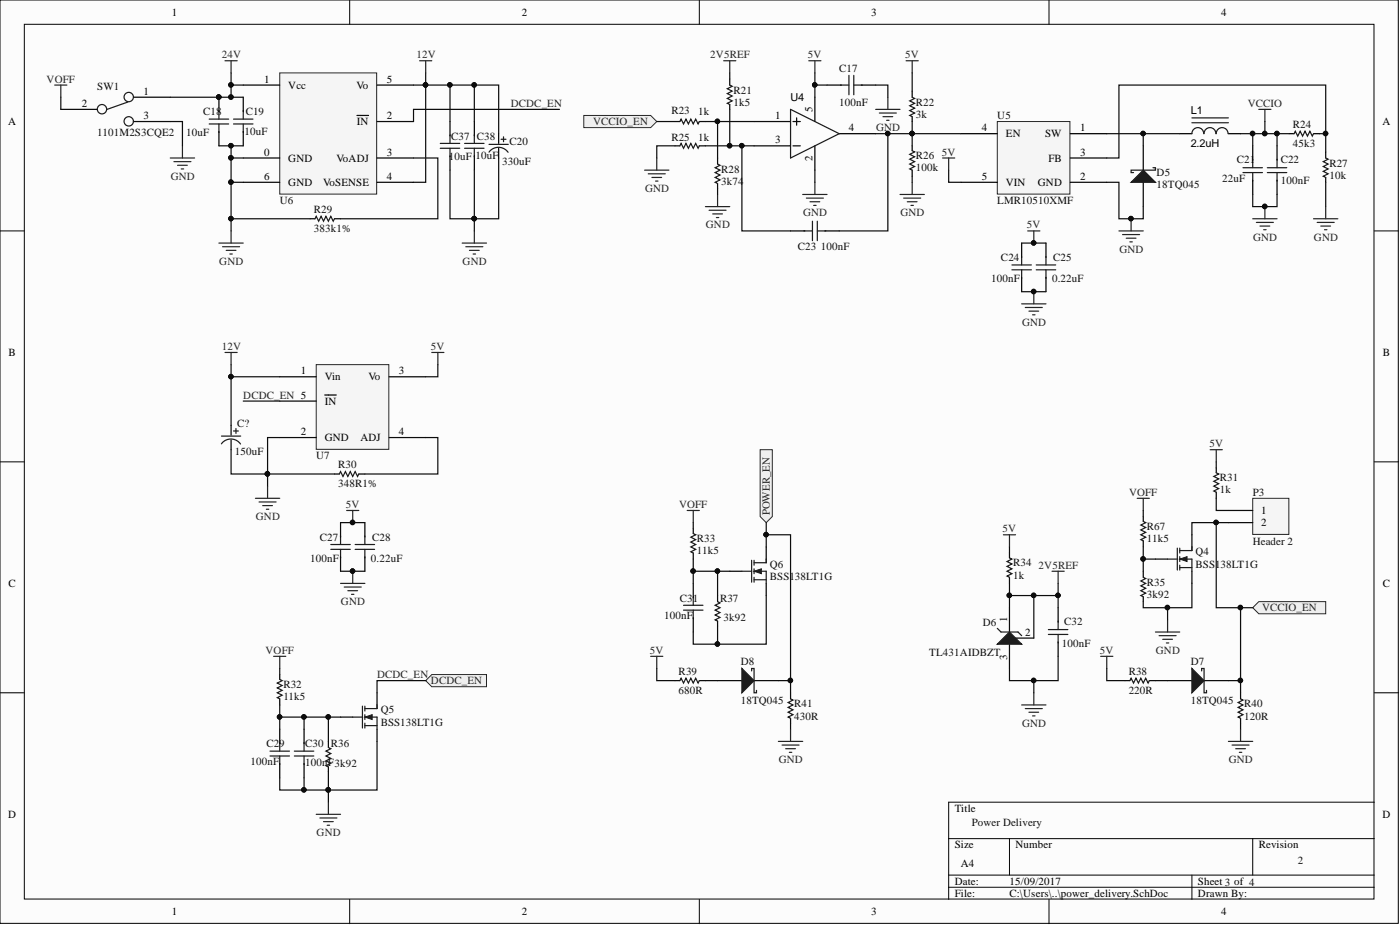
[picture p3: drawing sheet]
<svg xmlns="http://www.w3.org/2000/svg" width="292mm" height="193mm" viewBox="0 0 292 193" stroke-linecap="round" stroke-linejoin="round" font-family="sans-serif">
<g fill="#fcfcfc" stroke="#000" stroke-width=".21">
<path d="M0 0h291.7v192.6h-291.7z"/>
<path d="M5.1 5.1h281.6v182.5h-281.6z"/>
</g>
<g fill="none" stroke="#000" stroke-width=".21">
<path d="M73 0v5.1M145.9 0v5.1M218.9 0v5.1M0 48.2h5.1M286.7 48.2h5.1M0 96.4h5.1M286.7 96.4h5.1M0 144.5h5.1M286.7 144.5h5.1M197.9 175h88.8M210.6 175v7.6M261.4 175v7.6"/>
<path d="M286.7 167.3h-88.8v20.3M73 187.6v5.1M145.9 187.6v5.1M197.9 182.6h88.8M197.9 185.1h88.8M218.9 187.6v5.1M248.7 182.6v5"/>
</g>
<path d="M58.4 15.2h20.2v25.3h-20.2z" fill="#f5f5f5" stroke="#262626" stroke-width=".21"/>
<path d="M50.8 17.7h7.6M78.7 17.7h7.6M50.8 33h7.6M50.8 38h7.6M74.5 24.1h2.4M78.7 33h7.6M78.7 25.4h7.6M78.7 38h7.6" fill="none" stroke="#000" stroke-width=".25"/>
<path d="M66 76.1h15.1v17.6h-15.1z" fill="#f5f5f5" stroke="#262626" stroke-width=".21"/>
<g fill="none" stroke="#000" stroke-width=".25">
<path d="M152.3 16.5v1.2M172.6 17.7h3M179.7 17.7h3M190.3 19v1.3M140.8 30.4h1.1M140.8 25.4h1.1M145.9 30.4h1.3M145.9 25.4h1.3M149.7 33v1.2M149.7 38.3v1M152.3 21.8v1M157.3 30.4h7.6"/>
<path d="M157.3 25.4h7.6M165.5 30.4h1.5M165.5 25.4h1.5M166.2 24.6v1.5M170 20.3v5.1M170 30.4v5.1M175.1 27.9h7.6M190.3 24.3v1.1M190.3 30.4v1M190.3 35.5v1.3M164.9 48.2h3M172.1 48.2h3"/>
<path d="M58.4 78.6h7.6M81.2 78.6h7.6M58.4 91.3h7.6M58.4 83.7h7.6M67.8 82.4h2.4M69.8 98.9h1M74.9 98.9h1.2M81.2 91.3h7.6"/>
</g>
<g fill="none" stroke="#262626" stroke-width=".25">
<path d="M46.9 12.7h2.6M48.2 12.7v2.5M87.5 12.7h2.6M88.8 12.7v2.5M151 12.7h2.5M152.3 12.7v2.5M168.7 12.7h2.6M170 12.7v2.5M189.1 12.7h2.5M190.3 12.7v2.5M134.5 35.5h5.1M135.3 36.3h3.5"/>
<path d="M136 37h2M136.8 37.8h.5M137 33v2.5M170 38v2.6M182.7 22.8h5.1M183.5 23.6h3.5M184.2 24.3h2.1M185 25.1h.5M185.2 20.3v2.5M190.3 38v2.6M45.7 50.7h5.1M46.4 51.5h3.6"/>
<path d="M47.2 52.2h2M48 53h.5M48.2 48.2v2.5M147.2 43.1h5.1M147.9 43.9h3.6M148.7 44.6h2M149.5 45.4h.5M149.7 40.6v2.5M167.5 40.6h5.1M168.2 41.3h3.6M169 42.1h2M169.8 42.8h.5"/>
<path d="M187.8 40.6h5.1M188.5 41.3h3.6M189.3 42.1h2M190.1 42.8h.5M46.9 73.5h2.6M48.2 73.5v2.6M90.1 73.5h2.5M91.4 73.5v2.6M53.3 104h5.1M54.1 104.7h3.5M54.8 105.5h2M55.6 106.2h.5"/>
<path d="M55.8 101.4v2.6"/>
</g>
<g fill="none" stroke="#1c1c1c" stroke-width=".25">
<path d="M152.3 17.7l.5 .3-1.1 .5 1.1 .5-1.1 .5 1.1 .5-1.1 .5 1.1 .5-1.1 .6 .6 .2M175.3 17.7h1.8M177.1 15.7v4.1M178.1 15.7v4.1M178.1 17.7h1.8M141.9 25.4l.2-.6 .5 1.1 .5-1.1 .5 1.1 .5-1.1 .5 1.1 .6-1.1 .5 1.1 .2-.5M141.9 30.4l.2-.5 .5 1 .5-1 .5 1 .5-1 .5 1 .6-1 .5 1 .2-.5M149.7 34.2l.5 .3-1 .5 1 .5-1 .5 1 .5-1 .5 1 .5-1 .5 .5 .3M164.9 22.8l10.2 5.1-10.2 5.1zM190.3 20.3l.5 .2-1 .5 1 .6-1 .5 1 .5-1 .5 1 .5-1 .5 .5 .2M190.3 31.4l.5 .3-1 .5 1 .5-1 .5 1 .5-1 .5 1 .5-1 .5 .5 .3M167.7 48.2h1.8"/>
<path d="M169.5 46.1v4.1M170.5 46.1v4.1M170.5 48.2h1.8M70.8 98.9l.3-.5 .5 1 .5-1 .5 1 .5-1 .5 1 .5-1 .5 1 .3-.5"/>
</g>
<path d="M208.1 25.4h15.1v15.1h-15.1z" fill="#f5f5f5" stroke="#262626" stroke-width=".21"/>
<g fill="none" stroke="#000" stroke-width=".25">
<path d="M200.5 27.9h7.6M200.5 38h7.6M223.3 27.9h7.6M223.3 38h7.6M223.3 33h7.6M238.5 30.4v5.1M238.5 38v5.1M246.1 27.9h2.6M256.3 27.9h2.5M213.2 50.7v3M213.2 57.9v3M218.2 50.7v3"/>
<path d="M218.2 57.9v3"/>
</g>
<g fill="none" stroke="#1c1c1c" stroke-width=".25">
<path d="M248.7 25.6h7.6M248.7 24.6h7.6M251.1 27.9a1.23 1.23 0 0 0-1.2-1.3 1.23 1.23 0 0 0-1.2 1.3M253.7 27.9a1.23 1.23 0 0 0-1.2-1.3 1.23 1.23 0 0 0-1.3 1.3M256.2 27.9a1.23 1.23 0 0 0-1.2-1.3 1.23 1.23 0 0 0-1.2 1.3M211.1 55.3h4.1M211.1 56.3h4.1M213.2 53.5v1.8M213.2 56.3v1.8M216.2 55.3h4.1M216.2 56.3h4.1M218.2 53.5v1.8"/>
<path d="M218.2 56.3v1.8"/>
</g>
<path d="M196.7 33h2.5M197.9 33v2.5M214.4 48.2h2.6M215.7 48.2v2.5M213.2 63.4h5M213.9 64.1h3.6M214.7 64.9h2M215.4 65.7h.5M215.7 60.9v2.5" fill="none" stroke="#262626" stroke-width=".25"/>
<g fill="#0e0e0e" stroke="#0e0e0e" stroke-width=".21">
<circle cx="215.7" cy="60.8" r=".47"/>
<circle cx="215.7" cy="50.7" r=".47"/>
</g>
<path d="M236 38l2.5-2.5 2.6 2.5z" fill="#1c1c1c"/>
<g fill="none" stroke="#1c1c1c" stroke-width=".25">
<path d="M236 38l2.5-2.5 2.6 2.5zM240.6 35h.5v.5h-5.1v.5h.5M259.3 35h4.1M259.3 36h4.1M261.4 33.2v1.8M261.4 36v1.8M264.4 35h4.1M264.4 36h4.1M266.4 33.2v1.8M266.4 36v1.8M270 27.9l.3-.5 .5 1 .5-1 .5 1 .5-1 .5 1 .5-1 .5 1 .3-.5M276.6 33l.5 .2-1 .5 1 .5-1 .5 1 .5-1 .6 1 .5-1 .5 .5 .2"/>
<path d="M69 113.6h4.1M69 114.6h4.1M71.1 111.8v1.8M71.1 114.6v1.8M74.1 113.6h4.1M74.1 114.6h4.1M76.1 111.8v1.8M76.1 114.6v1.8M56.3 156.7h4.1M56.3 157.7h4.1M58.4 154.9v1.8M58.4 157.7v1.8"/>
<path d="M61.4 156.7h4.1M61.4 157.7h4.1M63.4 154.9v1.8M63.4 157.7v1.8M68.5 155.9l.5 .3-1 .5 1 .5-1 .5 1 .5-1 .5 1 .5-1 .5 .5 .3M73.6 149.6h2M75.6 147.3v4.6M76.1 147.3v1M76.1 149.1v1M76.1 150.9v1M76.1 147.8h2.6M76.1 149.6h2.6v2.5"/>
<path d="M76.1 151.4h2.6"/>
</g>
<g fill="none" stroke="#262626" stroke-width=".25">
<path d="M262.6 22.8h2.6M263.9 22.8v2.6M233.5 48.2h5M234.2 48.9h3.6M235 49.7h2M235.7 50.5h.5M236 45.6v2.6M261.4 45.6h5M262.1 46.4h3.6M262.9 47.2h2M263.7 47.9h.5M263.9 43.1v2.5"/>
<path d="M274.1 45.6h5M274.8 46.4h3.6M275.6 47.2h2M276.3 47.9h.6M276.6 43.1v2.5M72.3 106.5h2.6M73.6 106.5v2.5M73.6 119.2v2.5M71.1 121.7h5M71.8 122.5h3.6M72.6 123.2h2M73.3 124h.5"/>
</g>
<g fill="#0e0e0e" stroke="#0e0e0e" stroke-width=".21">
<circle cx="236" cy="45.6" r=".47"/>
<circle cx="263.9" cy="43.1" r=".47"/>
<circle cx="73.6" cy="119.1" r=".47"/>
<circle cx="73.6" cy="109" r=".47"/>
</g>
<g fill="none" stroke="#000" stroke-width=".25">
<path d="M261.4 30.4v3M261.4 37.6v3M266.4 30.4v3M266.4 37.6v3M269 27.9h1M274.1 27.9h1.2M276.6 31.7v1.3M276.6 37v1M71.1 109v3M71.1 116.2v3M76.1 109v3M76.1 116.2v3"/>
<path d="M58.4 152.1v3M58.4 159.3v3M63.4 152.1v3M63.4 159.3v3M68.5 154.7v1.2M68.5 160v1M71.1 149.6h2.5M78.7 144.5v2.6M78.7 152.1v2.6"/>
</g>
<path d="M76.1 149.6l1.6-.5v1z" fill="#1c1c1c"/>
<path d="M76.1 149.6l1.6-.5v1z" fill="none" stroke="#1c1c1c" stroke-width=".21"/>
<g fill="none" stroke="#1c1c1c" stroke-width=".25">
<path d="M144.6 111.3l.6 .3-1.1 .5 1.1 .5-1.1 .5 1.1 .5-1.1 .5 1.1 .5-1.1 .5 .5 .3M154.8 119.2h2M156.8 116.9v4.6M157.3 117.4h2.6M157.3 119.2h2.6v2.5M157.3 116.9v1M157.3 118.7v1M142.6 126.3h4.1M142.6 127.3h4.1M144.6 124.5v1.8M144.6 127.3v1.8M157.3 120.9h2.6"/>
<path d="M157.3 120.4v1.1M58.4 141.7l.5 .3-1 .5 1 .5-1 .5 1 .5-1 .5 1 .5-1 .5 .5 .3M78.7 147.1v.7"/>
</g>
<path d="M144.6 110.3v1M144.6 115.4v1.2M152.3 119.2h2.5M159.9 114.1v2.5M144.6 121.7v3M144.6 128.9v2.9M159.9 121.7v2.5M58.4 140.7v1M58.4 145.8v1.3" fill="none" stroke="#000" stroke-width=".25"/>
<path d="M143.4 106.5h2.5M144.6 106.5v2.5M57.1 136.9h2.5M58.4 136.9v2.6M66 169.9h5.1M66.7 170.6h3.6M67.5 171.4h2M68.3 172.2h.5M68.5 167.3v2.6" fill="none" stroke="#262626" stroke-width=".25"/>
<path d="M157.3 119.2l1.6-.5v1z" fill="#1c1c1c"/>
<path d="M157.3 119.2l1.6-.5v1z" fill="none" stroke="#1c1c1c" stroke-width=".21"/>
<path d="M159.9 116.6v.8M149.7 125.5l.5 .3-1 .5 1 .5-1 .5 1 .5-1 .5 1 .5-1 .5 .5 .3" fill="none" stroke="#1c1c1c" stroke-width=".25"/>
<path d="M149.7 124.2v1.3M149.7 129.6v1M149.7 142h5.1M157.3 142h5.1" fill="none" stroke="#000" stroke-width=".25"/>
<path d="M154.8 139.5l2.5 2.5-2.5 2.5z" fill="#1c1c1c"/>
<path d="M154.8 139.5l2.5 2.5-2.5 2.5zM156.8 140v-.5h.5v5h.5v-.5M208.8 131.8h3.6M141.9 142l.2-.5 .5 1 .5-1 .5 1 .5-1 .5 1 .6-1 .5 1 .2-.5M164.9 145.8l.6 .2-1.1 .6 1.1 .5-1.1 .5 1.1 .5-1.1 .5 1.1 .5-1.1 .5 .5 .3" fill="none" stroke="#1c1c1c" stroke-width=".25"/>
<path d="M210.6 126.8v5M210.6 134.4v5.1M211.9 133.1h3.8M140.8 142h1.1M145.9 142h1.3M164.9 144.5v1.3M164.9 149.9v1" fill="none" stroke="#000" stroke-width=".25"/>
<path d="M135.8 136.9h2.5M137 136.9v2.6M162.4 154.7h5.1M163.2 155.4h3.5M163.9 156.2h2.1M164.7 157h.5M164.9 152.1v2.6" fill="none" stroke="#262626" stroke-width=".25"/>
<path d="M208.1 134.4l2.5-2.6 2.6 2.6z" fill="#1c1c1c"/>
<g fill="none" stroke="#1c1c1c" stroke-width=".25">
<path d="M210.6 116.4l.5 .2-1 .5 1 .5-1 .6 1 .5-1 .5 1 .5-1 .5 .5 .2M243.6 116.6h2M245.6 114.4v4.5M246.1 114.9h2.6M246.1 116.6h2.6v2.6M246.1 118.4h2.6M246.1 114.4v1M246.1 116.1v1M246.1 117.9v1M208.1 134.4l2.5-2.6 2.6 2.6zM208.1 131.1l.7 .7M212.4 131.8l.8 .8"/>
<path d="M218.7 131.3h4.1M218.7 132.4h4.1M220.8 129.6v1.7M220.8 132.4v1.7"/>
</g>
<path d="M210.6 115.4v1M241.1 116.6h2.5M248.7 111.6v2.5M248.7 119.2v2.5M210.6 120.4v1.3M220.8 126.8v3M220.8 133.9v3" fill="none" stroke="#000" stroke-width=".25"/>
<path d="M209.4 111.6h2.5M210.6 111.6v2.5M219.5 119.2h2.5M220.8 119.2v2.5M213.2 147.1h5M213.9 147.8h3.6M214.7 148.6h2M215.4 149.3h.5M215.7 144.5v2.6" fill="none" stroke="#262626" stroke-width=".25"/>
<path d="M246.1 116.6l1.6-.5v1z" fill="#1c1c1c"/>
<path d="M246.1 116.6l1.6-.5v1z" fill="none" stroke="#1c1c1c" stroke-width=".21"/>
<path d="M248.7 114.1v.8M238.5 120.4l.5 .3-1 .5 1 .5-1 .5 1 .5-1 .5 1 .5-1 .5 .5 .3" fill="none" stroke="#1c1c1c" stroke-width=".25"/>
<path d="M238.5 119.2v1.2M238.5 124.5v1" fill="none" stroke="#000" stroke-width=".25"/>
<path d="M261.4 104h7.5v7.5h-7.5z" fill="#f5f5f5" stroke="#262626" stroke-width=".21"/>
<path d="M253.8 97.6v1M253.8 102.7v1.3M256.3 106.5h5.1M256.3 109h5.1M243.6 142h5.1M251.2 142h5.1" fill="none" stroke="#000" stroke-width=".25"/>
<path d="M253.8 98.6l.5 .3-1 .5 1 .5-1 .5 1 .5-1 .5 1 .5-1 .5 .5 .3" fill="none" stroke="#1c1c1c" stroke-width=".25"/>
<path d="M248.7 139.5l2.5 2.5-2.5 2.5z" fill="#1c1c1c"/>
<path d="M248.7 139.5l2.5 2.5-2.5 2.5zM250.7 140v-.5h.5v5h.5v-.5M235.7 142l.3-.5 .5 1 .5-1 .5 1 .5-1 .5 1 .5-1 .5 1 .3-.5M258.8 145.8l.5 .2-1 .6 1 .5-1 .5 1 .5-1 .5 1 .5-1 .5 .5 .3" fill="none" stroke="#1c1c1c" stroke-width=".25"/>
<path d="M234.7 142h1M239.8 142h1.3M258.8 144.5v1.3M258.8 149.9v1" fill="none" stroke="#000" stroke-width=".25"/>
<path d="M229.7 136.9h2.5M230.9 136.9v2.6M241.1 131.8h5M241.8 132.6h3.6M242.6 133.4h2M243.4 134.1h.5M243.6 129.3v2.5M256.3 154.7h5.1M257.1 155.4h3.5M257.8 156.2h2M258.6 157h.5M258.8 152.1v2.6" fill="none" stroke="#262626" stroke-width=".25"/>
<path d="M261.4 126.8l1.2-1.3h14v2.5h-14z" fill-rule="evenodd" fill="#f0f0f0" stroke="#262626" stroke-width=".21"/>
<path d="M252.5 93.8h2.5M253.8 93.8v2.6M237.3 104h2.5M238.5 104v2.5" fill="none" stroke="#262626" stroke-width=".25"/>
<g fill="none" stroke="#1c1c1c" stroke-width=".25">
<path d="M43.6 24.8h4.1M43.6 25.9h4.1M45.7 23.1v1.7M45.7 25.9v1.7M48.7 24.8h4.1M48.7 25.9h4.1M50.8 23.1v1.7M50.8 25.9v1.7M102 31.7a2.45 2.45 0 0 1 4 .1M102 30.1h4M104.5 29.1h1.1M105.1 28.5v1.1"/>
<path d="M65.7 45.6l.3-.5 .5 1 .5-1 .5 1 .5-1 .5 1 .5-1 .5 1 .3-.5"/>
</g>
<path d="M45.7 20.3v3M45.7 27.4v3M50.8 20.3v3M50.8 27.4v3M104 27.9v2M104 30.9v2.1M64.7 45.6h1M69.8 45.6h1.3" fill="none" stroke="#000" stroke-width=".25"/>
<circle cx="45.6" cy="20.2" r=".47" fill="#0e0e0e" stroke="#0e0e0e" stroke-width=".21"/>
<g fill="#f0f0f0" stroke="#262626" stroke-width=".21">
<path d="M121.8 24.1h14l1.2 1.3-1.2 1.2h-14z" fill-rule="evenodd"/>
<path d="M88.8 142l1.3-1.3h11.4v2.6h-11.4z" fill-rule="evenodd"/>
</g>
<path d="M11.4 17.7h2.6M12.7 17.7v2.6M35.5 33h5.1M36.3 33.7h3.5M37 34.5h2.1M37.8 35.2h.5M38.1 30.4v2.6" fill="none" stroke="#262626" stroke-width=".25"/>
<path d="M12.7 22.8h7.6M27.9 20.3h7.6M27.9 25.4h7.6" fill="none" stroke="#000" stroke-width=".25"/>
<g fill="none" stroke="#1c1c1c" stroke-width=".25">
<path d="M26.6 21.3l-4.3 1.5"/>
<circle cx="21.3" cy="22.8" r=".98"/>
<circle cx="26.9" cy="20.2" r=".98"/>
<circle cx="26.9" cy="25.3" r=".98"/>
</g>
<path d="M158.6 93.8h2.5v14l-1.2 1.2-1.3-1.2z" fill-rule="evenodd" fill="#f0f0f0" stroke="#262626" stroke-width=".21"/>
<path d="M93.9 25.4v2.9M93.9 32.5v3M99 25.4v2.9M99 32.5v3M48.2 88.7v2.1M48.2 91.8v2M238.5 107.8v1M238.5 112.8v1.3" fill="none" stroke="#000" stroke-width=".25"/>
<g fill="none" stroke="#1c1c1c" stroke-width=".25">
<path d="M91.9 29.9h4M91.9 30.9h4M93.9 28.1v1.8M93.9 30.9v1.8M96.9 29.9h4.1M96.9 30.9h4.1M99 28.1v1.8M99 30.9v1.8M46.2 92.6a2.45 2.45 0 0 1 4 0M46.2 91h4M48.7 89.9h1M49.2 89.4v1"/>
<path d="M238.5 108.8l.5 .2-1 .5 1 .5-1 .6 1 .5-1 .5 1 .5-1 .5 .5 .2"/>
</g>
<path d="M96.4 50.7h5.1M97.2 51.5h3.5M98 52.2h2M98.7 53h.5M99 48.2v2.5" fill="none" stroke="#262626" stroke-width=".25"/>
<g fill="none" stroke="#0e0e0e" stroke-width=".25">
<path d="M48.2 15.2v2.5h2.6M48.2 17.7v2.6M88.8 15.2v2.5h-2.5M93.9 17.7v7.7M99 17.7v7.7M152.3 15.2v1.3M170 15.2v5.1M170 17.7h2.6M182.7 17.7h2.5v2.6M190.3 15.2v3.8M12.7 20.3v2.5M35.5 20.3h15.3"/>
<path d="M35.5 25.4h2.6v5M45.7 30.4h5.1M48.2 38h2.6M48.2 30.4v2.6M50.8 33h-2.6v15.2M86.3 33h5.1v12.6h-20.3M93.9 35.5v10.1h5.1v-10.1M104 27.9v-10.2h-15.2v20.3h-2.5M104 33v12.6h-5v2.6M116.7 22.8h-30.4v2.6M137 25.4h3.8M140.8 30.4h-3.8v2.6"/>
<path d="M147.2 30.4h10.1M147.2 25.4h10.1M149.7 25.4v7.6M149.7 39.3v1.3M152.3 22.8v7.6M154.8 30.4v17.8h10.1M170 35.5v2.5M182.7 27.9h17.8M185.2 27.9v20.3h-10.1M190.3 25.4v5M190.3 36.8v1.2M197.9 35.5v2.5h2.6"/>
<path d="M230.9 38h2.6v7.6h5v-2.5M230.9 27.9h15.2M238.5 27.9v2.5M258.8 27.9h10.2M261.4 27.9v2.5M263.9 25.4v2.5M266.4 27.9v2.5M275.3 27.9h1.3v3.8M276.6 27.9v-10.2h-43.1v15.3h-2.6M276.6 38v5.1M48.2 45.6h16.5M213.2 50.7h5"/>
<path d="M261.4 40.6v2.5h5v-2.5M48.2 76.1v2.5h10.2M48.2 78.6v10.1M91.4 76.1v2.5h-2.6M213.2 60.9h5M48.2 93.8v5.1h7.6v2.5M50.8 83.7h7.6M58.4 91.3h-2.6v7.6h14M88.8 91.3h2.6v7.6h-15.3M253.8 96.4v1.2M71.1 109h5M71.1 119.2h5"/>
<path d="M144.6 116.6v5.1M144.6 119.2h7.7M144.6 109v1.3M149.7 119.2v5M159.9 114.1v-2.5h5v32.9M159.9 109v2.6M210.6 114.1v1.3M238.5 106.5v1.3M238.5 114.1v2.5M241.1 116.6h-2.6v2.6M253.8 104v2.5h2.5M253.8 109v17.8h5v17.7"/>
<path d="M256.3 109h-7.6v2.6M58.4 139.5v1.2M137 139.5v2.5h3.8M149.7 130.6v3.8M159.9 124.2v10.2h-15.3v-2.6M210.6 124.2h10.2M210.6 121.7v5.1M215.7 124.2v8.9M220.8 136.9v5.1h-10.2v-2.5M220.8 121.7v5.1M230.9 139.5v2.5h3.8M243.6 126.8v2.5"/>
<path d="M248.7 121.7v5.1h-10.2v-1.3M258.8 126.8h2.6M58.4 147.1v2.5M63.4 149.6v2.5M68.5 149.6v5.1M71.1 149.6h-12.7v2.5M78.7 154.7v10.1h-10.2v2.5M88.8 142h-10.1v2.5M147.2 142h2.5M162.4 142h2.5M164.9 150.9v1.2M215.7 142v2.5"/>
<path d="M241.1 142h2.5M256.3 142h2.5M258.8 150.9v1.2M63.4 162.3v2.5M68.5 161v3.8h-10.1v-2.5"/>
</g>
<g fill="#0e0e0e" stroke="#0e0e0e" stroke-width=".21">
<circle cx="48.2" cy="38" r=".47"/>
<circle cx="48.2" cy="17.7" r=".47"/>
<circle cx="88.8" cy="17.7" r=".47"/>
<circle cx="48.2" cy="78.6" r=".47"/>
<circle cx="55.8" cy="98.8" r=".47"/>
<circle cx="149.7" cy="25.3" r=".47"/>
<circle cx="152.2" cy="30.4" r=".47"/>
<circle cx="170" cy="17.7" r=".47"/>
<circle cx="154.8" cy="30.4" r=".47"/>
<circle cx="185.2" cy="27.9" r=".47"/>
<circle cx="215.7" cy="50.7" r=".47"/>
<circle cx="215.7" cy="60.8" r=".47"/>
<circle cx="190.3" cy="27.9" r=".47"/>
<circle cx="236" cy="45.6" r=".47"/>
<circle cx="238.5" cy="27.9" r=".47"/>
<circle cx="261.3" cy="27.9" r=".47"/>
<circle cx="266.4" cy="27.9" r=".47"/>
<circle cx="263.9" cy="27.9" r=".47"/>
<circle cx="276.6" cy="27.9" r=".47"/>
<circle cx="263.9" cy="43.1" r=".47"/>
<circle cx="73.6" cy="109" r=".47"/>
<circle cx="73.6" cy="119.1" r=".47"/>
<circle cx="63.4" cy="149.6" r=".47"/>
<circle cx="68.5" cy="149.6" r=".47"/>
<circle cx="63.4" cy="164.8" r=".47"/>
<circle cx="58.3" cy="149.6" r=".47"/>
<circle cx="68.5" cy="164.8" r=".47"/>
<circle cx="144.6" cy="119.1" r=".47"/>
<circle cx="149.7" cy="119.1" r=".47"/>
<circle cx="149.7" cy="134.3" r=".47"/>
<circle cx="164.9" cy="142" r=".47"/>
<circle cx="210.6" cy="124.2" r=".47"/>
<circle cx="215.7" cy="124.2" r=".47"/>
<circle cx="220.7" cy="124.2" r=".47"/>
<circle cx="215.7" cy="142" r=".47"/>
<circle cx="253.7" cy="109" r=".47"/>
<circle cx="258.8" cy="142" r=".47"/>
<circle cx="243.6" cy="126.7" r=".47"/>
<circle cx="258.8" cy="126.7" r=".47"/>
<circle cx="238.5" cy="116.6" r=".47"/>
<circle cx="48.2" cy="20.2" r=".47"/>
<circle cx="48.2" cy="30.4" r=".47"/>
<circle cx="48.2" cy="32.9" r=".47"/>
<circle cx="48.2" cy="45.6" r=".47"/>
<circle cx="93.9" cy="17.7" r=".47"/>
<circle cx="98.9" cy="17.7" r=".47"/>
<circle cx="45.6" cy="20.2" r=".47"/>
<circle cx="159.8" cy="111.5" r=".47"/>
<circle cx="98.9" cy="45.6" r=".47"/>
</g>
<g font-size="2.3">
<text x="35.9" y="3.3">1</text>
<text x="108.9" y="3.3">2</text>
<text x="181.8" y="3.3">3</text>
<text x="254.8" y="3.3">4</text>
<text x="55.2" y="17.2">1</text>
<text x="80.7" y="17.2">5</text>
<text x="17.1" y="22.3">2</text>
<text x="29.9" y="19.8">1</text>
<text x="60.1" y="18.5">Vcc</text>
<text x="74.4" y="18.5">Vo</text>
<text x="164.9" y="21">U4</text>
<text x="169.5" y="23.3" transform="rotate(-90 169.5 23.3)">5</text>
<text x="248.4" y="23.8">L1</text>
<text x="1.7" y="26.1">A</text>
<text x="29.9" y="24.8">3</text>
<text x="74.4" y="26.1">IN</text>
<text x="80.7" y="24.8">2</text>
<text x="161.7" y="24.8">1</text>
<text x="161.7" y="29.9">3</text>
<text x="177.1" y="27.4">4</text>
<text x="204.9" y="27.4">4</text>
<text x="209.9" y="28.7">EN</text>
<text x="218.1" y="28.7">SW</text>
<text x="225.3" y="27.4">1</text>
<text x="288.4" y="26.1">A</text>
<text x="55.2" y="32.5">0</text>
<text x="60.1" y="33.7">GND</text>
<text x="70.2" y="33.7">VoADJ</text>
<text x="80.7" y="32.5">3</text>
<text x="169.5" y="33.6" transform="rotate(-90 169.5 33.6)">2</text>
<text x="218.7" y="33.7">FB</text>
<text x="225.3" y="32.5">3</text>
<text x="248.4" y="30.7">2.2uH</text>
<text x="55.2" y="37.5">6</text>
<text x="60.1" y="38.8">GND</text>
<text x="67.4" y="38.8">VoSENSE</text>
<text x="80.7" y="37.5">4</text>
<text x="204.9" y="37.5">5</text>
<text x="209.9" y="38.8">VIN</text>
<text x="216.5" y="38.8">GND</text>
<text x="225.3" y="37.5">2</text>
<text x="1.8" y="74.3">B</text>
<text x="288.5" y="74.3">B</text>
<text x="62.8" y="78.1">1</text>
<text x="67.8" y="79.4">Vin</text>
<text x="76.9" y="79.4">Vo</text>
<text x="83.2" y="78.1">3</text>
<text x="67.8" y="84.4">IN</text>
<text x="62.8" y="90.8">2</text>
<text x="67.8" y="92">GND</text>
<text x="75.2" y="92">ADJ</text>
<text x="83.2" y="90.8">4</text>
<text x="263.1" y="107.3">1</text>
<text x="263.1" y="109.8">2</text>
<text x="1.8" y="122.5">C</text>
<text x="288.5" y="122.5">C</text>
<text x="210.1" y="129.8" transform="rotate(-90 210.1 129.8)">1</text>
<text x="210.1" y="137.6" transform="rotate(-90 210.1 137.6)">3</text>
<text x="213.9" y="132.6">2</text>
<text x="1.7" y="170.6">D</text>
<text x="199.2" y="169.4">Title</text>
<text x="288.4" y="170.6">D</text>
<text x="199.2" y="177">Size</text>
<text x="211.9" y="177">Number</text>
<text x="262.6" y="177">Revision</text>
<text x="199.2" y="184.6">Date:</text>
<text x="200.5" y="180.8">A4</text>
<text x="210.6" y="184.6">15/09/2017</text>
<text x="250" y="184.6">Sheet 3 of 4</text>
<text x="35.9" y="190.9">1</text>
<text x="108.9" y="190.9">2</text>
<text x="181.8" y="190.9">3</text>
<text x="199.2" y="187.1">File:</text>
<text x="210.6" y="187.1">C:\Users\..\power_delivery.SchDoc</text>
<text x="250" y="187.1">Drawn By:</text>
<text x="254.8" y="190.9">4</text>
</g>
<g font-size="2.3" fill="#262626">
<text x="9.7" y="17.2">VOFF</text>
<text x="46.3" y="12.2">24V</text>
<text x="86.9" y="12.2">12V</text>
<text x="148.2" y="12.2">2V5REF</text>
<text x="168.6" y="12.2">5V</text>
<text x="188.9" y="12.2">5V</text>
<text x="106.6" y="22.3">DCDC_EN</text>
<text x="260.4" y="22.3">VCCIO</text>
<text x="123.7" y="26.1">VCCIO_EN</text>
<text x="182.8" y="27.4">GND</text>
<text x="196.5" y="32.5">5V</text>
<text x="35.6" y="37.5">GND</text>
<text x="134.6" y="40.1">GND</text>
<text x="147.3" y="47.7">GND</text>
<text x="167.6" y="45.1">GND</text>
<text x="187.9" y="45.1">GND</text>
<text x="214.3" y="47.7">5V</text>
<text x="233.5" y="52.7">GND</text>
<text x="261.5" y="50.2">GND</text>
<text x="274.1" y="50.2">GND</text>
<text x="45.8" y="55.3">GND</text>
<text x="96.5" y="55.3">GND</text>
<text x="213.2" y="68">GND</text>
<text x="46.3" y="73">12V</text>
<text x="89.9" y="73">5V</text>
<text x="50.8" y="83.2">DCDC_EN 5</text>
<text x="252.3" y="93.3">5V</text>
<text x="72.2" y="106">5V</text>
<text x="141.7" y="106">VOFF</text>
<text x="160.6" y="107.5" transform="rotate(-90 160.6 107.5)">POWER_EN</text>
<text x="235.6" y="103.5">VOFF</text>
<text x="53.4" y="108.5">GND</text>
<text x="209.2" y="111.1">5V</text>
<text x="216.7" y="118.7">2V5REF</text>
<text x="71.1" y="126.3">GND</text>
<text x="263.3" y="127.5">VCCIO_EN</text>
<text x="55.4" y="136.4">VOFF</text>
<text x="135.6" y="136.4">5V</text>
<text x="229.5" y="136.4">5V</text>
<text x="241.2" y="136.4">GND</text>
<text x="78.7" y="141.5">DCDC_EN</text>
<text x="89.9" y="142.8">DCDC_EN</text>
<text x="213.2" y="151.6">GND</text>
<text x="162.5" y="159.2">GND</text>
<text x="256.4" y="159.2">GND</text>
<text x="66.1" y="174.4">GND</text>
</g>
<g font-size="2.3" fill="#0e0e0e">
<text x="175.1" y="15">C17</text>
<text x="20.3" y="18.8">SW1</text>
<text x="140.1" y="23.8">R23</text>
<text x="153" y="22.1">1k5</text>
<text x="153" y="19.5">R21</text>
<text x="175.1" y="22.1">100nF</text>
<text x="191.1" y="22.1">R22</text>
<text x="20.3" y="28.4">1101M2S3CQE2</text>
<text x="38.8" y="28.4">10uF</text>
<text x="42.4" y="24.1">C18</text>
<text x="51" y="28.1">10uF</text>
<text x="51.3" y="24.1">C19</text>
<text x="94.1" y="29.2">C37 C38</text>
<text x="140.1" y="29.4">R25</text>
<text x="145.7" y="24.1">1k</text>
<text x="145.7" y="29.4">1k</text>
<text x="191.1" y="24.6">3k</text>
<text x="208.1" y="24.8">U5</text>
<text x="269.7" y="26.6">R24</text>
<text x="93.6" y="33.5">10uF</text>
<text x="99.2" y="33.2">10uF</text>
<text x="104.8" y="34.5">330uF</text>
<text x="106.3" y="30.3">C20</text>
<text x="191.1" y="35.8">100k</text>
<text x="191.1" y="33.2">R26</text>
<text x="258.1" y="34">C21</text>
<text x="267.2" y="34">C22</text>
<text x="269.7" y="30.7">45k3</text>
<text x="277.4" y="34.7">R27</text>
<text x="150.5" y="38.5">3k74</text>
<text x="150.5" y="36">R28</text>
<text x="241.3" y="36.8">D5</text>
<text x="241.3" y="39.3">18TQ045</text>
<text x="255" y="38">22uF</text>
<text x="267.2" y="38.3">100nF</text>
<text x="277.4" y="37.3">10k</text>
<text x="58.4" y="42.6">U6</text>
<text x="65.5" y="44.4">R29</text>
<text x="208.1" y="42.6">LMR10510XMF</text>
<text x="65.5" y="48.4">383k1%</text>
<text x="166.5" y="52.2">C23</text>
<text x="171.3" y="52.2">100nF</text>
<text x="206.8" y="58.8">100nF</text>
<text x="208.8" y="54.5">C24</text>
<text x="219.5" y="58.8">0.22uF</text>
<text x="219.8" y="54.5">C25</text>
<text x="49.5" y="89">C?</text>
<text x="49" y="94.8">150uF</text>
<text x="66" y="95.8">U7</text>
<text x="70.5" y="101.7">348R1%</text>
<text x="70.5" y="97.6">R30</text>
<text x="254.5" y="100.4">R31</text>
<text x="254.5" y="102.9">1k</text>
<text x="261.4" y="103.5">P3</text>
<text x="66.7" y="112.8">C27</text>
<text x="77.7" y="112.8">C28</text>
<text x="145.4" y="113.1">R33</text>
<text x="239.3" y="113.1">11k5</text>
<text x="239.3" y="110.6">R67</text>
<text x="261.4" y="113.6">Header 2</text>
<text x="64.7" y="117.1">100nF</text>
<text x="77.4" y="117.1">0.22uF</text>
<text x="145.4" y="115.6">11k5</text>
<text x="160.6" y="118.4">Q6</text>
<text x="211.4" y="118.2">R34</text>
<text x="249.4" y="115.9">Q4</text>
<text x="249.4" y="118.4">BSS138LT1G</text>
<text x="141.9" y="125.5">C31</text>
<text x="150.2" y="125.5">R37</text>
<text x="160.6" y="120.9">BSS138LT1G</text>
<text x="211.4" y="120.7">1k</text>
<text x="239.3" y="124.7">3k92</text>
<text x="239.3" y="122.2">R35</text>
<text x="138.6" y="129.1">100nF</text>
<text x="151" y="129.6">3k92</text>
<text x="205" y="130.6">D6</text>
<text x="222" y="130.3">C32</text>
<text x="193.9" y="136.9">TL431AIDBZT</text>
<text x="221.5" y="134.9">100nF</text>
<text x="59.1" y="143.5">R32</text>
<text x="141.6" y="140.7">R39</text>
<text x="154.5" y="138.7">D8</text>
<text x="235.5" y="140.7">R38</text>
<text x="248.4" y="138.7">D7</text>
<text x="59.1" y="146">11k5</text>
<text x="79.4" y="148.8">Q5</text>
<text x="141.6" y="144.8">680R</text>
<text x="154.5" y="146.8">18TQ045</text>
<text x="165.7" y="147.6">R41</text>
<text x="235.5" y="144.8">220R</text>
<text x="248.4" y="146.8">18TQ045</text>
<text x="259.6" y="147.6">R40</text>
<text x="55.6" y="155.9">C29</text>
<text x="63.7" y="155.9">C30 R36</text>
<text x="79.4" y="151.4">BSS138LT1G</text>
<text x="165.7" y="150.1">430R</text>
<text x="259.6" y="150.1">120R</text>
<text x="52.3" y="159.5">100nF</text>
<text x="63.7" y="159.7">100nF3k92</text>
<text x="202.8" y="172.4">Power Delivery</text>
<text x="270.8" y="180.3">2</text>
</g>
</svg>
